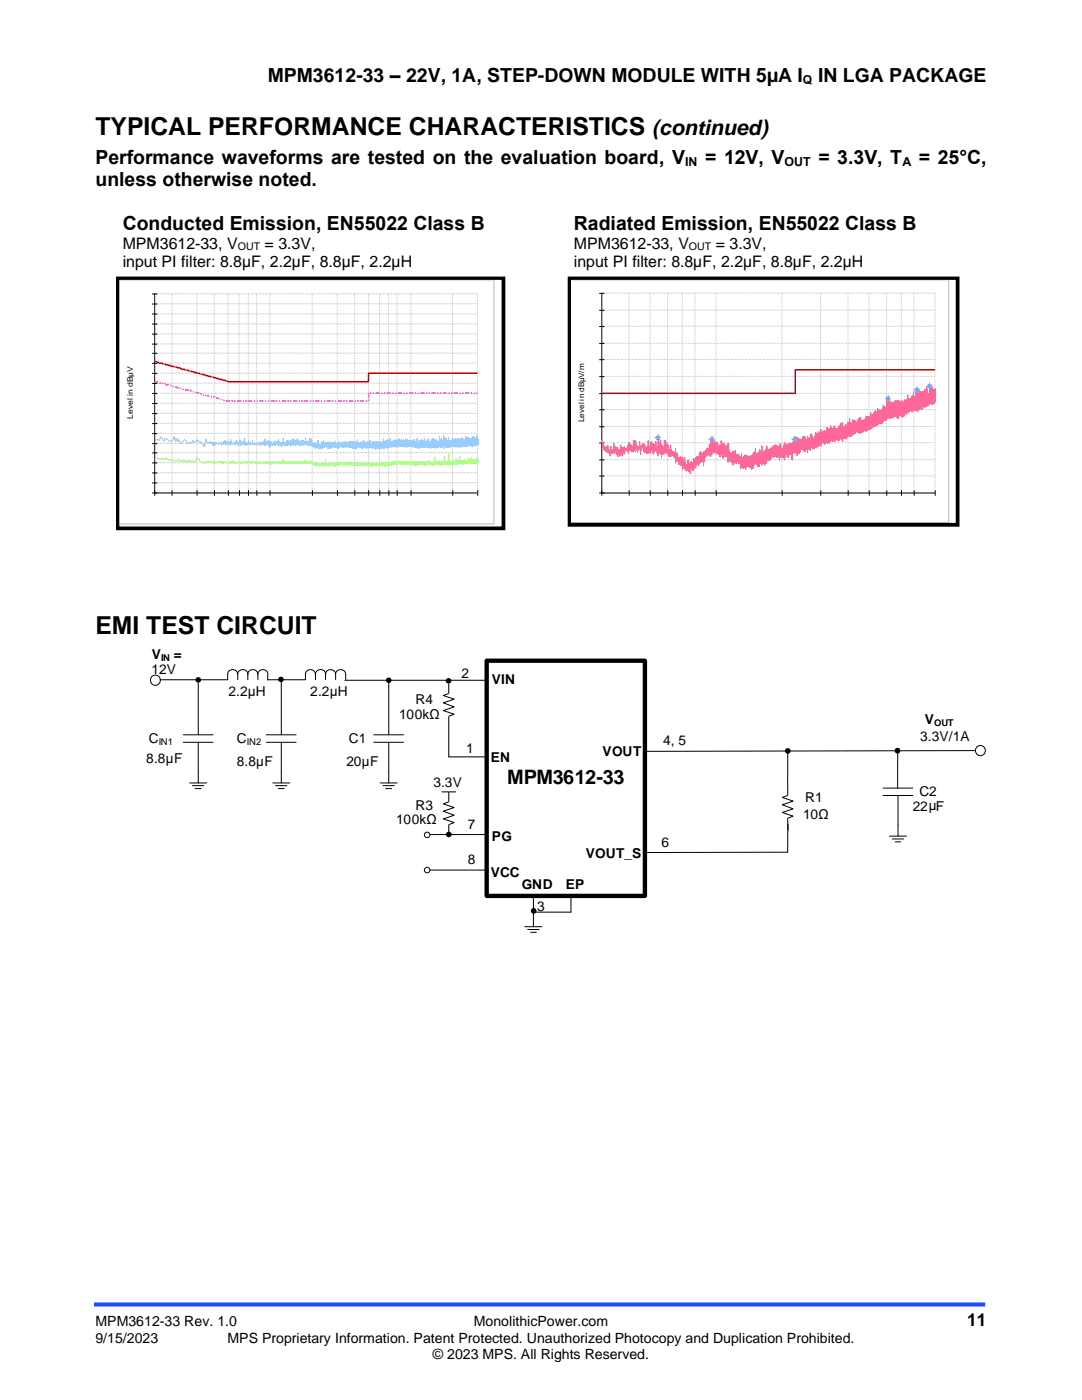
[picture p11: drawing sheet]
<svg xmlns="http://www.w3.org/2000/svg" width="216mm" height="279mm" viewBox="0 0 216 279" stroke-linecap="round" stroke-linejoin="round" font-family="sans-serif">
<path d="M18.8 260.3h177.8" fill="none" stroke="#1c4eff" stroke-width=".79" stroke-linecap="butt"/>
<path d="M97.1 131.9h31.6v46.9h-31.6z" fill="none" stroke="#000" stroke-width=".87"/>
<path d="M97.1 135.8h-19.5v10.8M74.6 146.6h5.9M74.6 148.1h5.9M75.9 156.3h3.4M76.4 156.8h2.3M77.6 148.1v8.2M106.4 178.8v6.1M104.7 184.9h3.4M105.3 185.5h2.3M105.9 186.1h1.1" fill="none" stroke="#000" stroke-width=".2"/>
<g fill="#000">
<circle cx="77.6" cy="135.8" r=".57"/>
<circle cx="157.2" cy="149.9" r=".57"/>
<circle cx="179.1" cy="149.8" r=".58"/>
</g>
<circle cx="69" cy="135.7" r="1" fill="#fff"/>
<g fill="none" stroke="#000" stroke-width=".2">
<path d="M68.8 135.8h8.8M76.9 157.4h1.2M88.2 158h2.7M89.5 151.1h7.6M89.5 158v2l-1 .4 2.1 .8-2.1 .7 2.1 .8-2.1 .7 2.1 .8-1.1 .4v2M157.2 156.8v1.9l-1.1 .4 2.2 .8-2.2 .7 2.2 .8-2.2 .8 2.2 .7-1.1 .4v2M176.2 157.3h5.9M176.2 158.8h5.9M179.1 150.1v7.2M179.2 158.8v8.1M85.8 166.6h11.3M157.1 170.1h-28.1"/>
<path d="M157.3 164.5v1.2M177.5 166.9h3.4M178 167.4h2.3M178.6 168h1.1"/>
<circle cx="195.6" cy="149.8" r="1.01"/>
</g>
<circle cx="85.2" cy="166.6" r=".55" fill="#fff"/>
<g fill="none" stroke="#000" stroke-width=".2">
<path d="M89.5 136.4v2l-1 .4 2.1 .7-2.1 .8 2.1 .8-2.1 .7 2.1 .7-1.1 .4v8.2M157.2 149.8v7M85.8 173.6h11.3"/>
<circle cx="85.2" cy="166.6" r=".55"/>
</g>
<g fill="#000">
<circle cx="89.5" cy="135.9" r=".57"/>
<circle cx="89.5" cy="166.5" r=".57"/>
</g>
<circle cx="85.2" cy="173.6" r=".55" fill="#fff"/>
<g fill="none" stroke="#000" stroke-width=".2">
<path d="M32 135.7h13.5M39.6 136v10.6M47.4 134.6a.98 .98 0 0 0-1-1 .98 .98 0 0 0-1 1v1M49.5 134.6a1 1 0 0 0-1.1-1 1 1 0 0 0-.9 1l-.1 1M51.4 134.6a.99 .99 0 0 0-1-1 .99 .99 0 0 0-.9 1l-.1 1M51.5 134.6v1M53.4 134.7v1h7.5M53.4 134.6a1 1 0 0 0-1-1 1 1 0 0 0-.9 1M56.1 136v10.6M62.9 134.6a.98 .98 0 0 0-1-1 .98 .98 0 0 0-.9 1l-.1 1M65 134.6a1 1 0 0 0-1-1 1 1 0 0 0-1 1v1M67 134.6a.99 .99 0 0 0-1-1 .99 .99 0 0 0-1 1v1"/>
<path d="M67 134.6a1 1 0 0 1 1-1 1 1 0 0 1 1 1v1M67 134.6v1M36.6 146.6h5.9M36.6 148.1h5.9M37.9 156.3h3.4M38.4 156.8h2.3M38.9 157.4h1.2M39.6 148.1v8.2M53.1 146.6h6M53.1 148.1h6M54.4 156.3h3.4M55 156.8h2.2"/>
<path d="M55.5 157.4h1.2M56.1 148.1v8.2M194.6 149.8l-65.7 .1M113.9 179v3h-7.5M157.2 165.3v4.8"/>
<circle cx="31" cy="135.7" r="1.01"/>
<circle cx="85.2" cy="173.6" r=".55"/>
</g>
<g fill="#000">
<circle cx="39.6" cy="135.7" r=".57"/>
<circle cx="56.1" cy="135.6" r=".57"/>
<circle cx="106.5" cy="181.8" r=".57"/>
</g>
<g fill="#fff">
<path d="M23.8 55.8h76.3v49.3h-76.3z" fill-rule="evenodd"/>
<path d="M23.8 56.2h74.5v48.1h-74.5z" fill-rule="evenodd"/>
</g>
<g fill="none" stroke="#c0c0c0" stroke-width=".2">
<path d="M30.8 58.6h64.5v39.7M34.3 58.6v39.7M39.3 58.6v39.7M42.7 58.6v39.7M45.5 58.6v39.7M47.7 58.6v39.7M49.5 58.6v39.7M51.2 58.6v39.7M53.8 58.6v39.7M62.3 58.6v39.7M67.3 58.6v39.7M70.8 58.6v39.7"/>
<path d="M73.5 58.6v39.7M75.7 58.6v39.7M77.5 58.6v39.7M79.2 58.6v39.7M82 58.6v39.7M90.3 58.6v39.7M30.8 60.6h64.5M30.8 62.6h64.5M30.8 64.6h64.5M30.8 66.6h64.5M30.8 68.6h64.5M30.8 70.5h64.5"/>
<path d="M30.8 72.5h64.5M30.8 74.5h64.5M30.8 76.5h64.5M30.8 78.5h64.5M30.8 80.5h64.5M30.8 82.5h64.5M30.8 84.5h64.5M30.8 86.5h64.5M30.8 88.5h64.5M30.8 90.3h64.5M30.8 92.3h64.5M30.8 94.3h64.5"/>
<path d="M30.8 96.3h64.5"/>
</g>
<g fill="none" stroke="#000" stroke-width=".2">
<path d="M30.5 58.7h.8M30.9 58.7v40.1M30.5 60.7h.8M30.5 62.7h.8M30.5 64.7h.8M30.5 66.7h.8M30.5 68.7h.8M30.5 70.5h.8M30.5 72.5h.8M30.5 74.5h.8M30.5 76.5h.8M30.5 78.5h.8"/>
<path d="M30.5 80.5h.8M30.5 82.5h.8M30.5 84.5h.8M30.5 86.5h.8M30.5 88.5h.8M30.5 90.4h.8M30.5 92.4h.8M30.5 94.4h.8M30.5 96.4h.8M30.5 98.4h64.7M34.3 97.9v.9M39.3 97.9v.9"/>
<path d="M42.8 97.9v.9M45.6 97.9v.9M47.8 97.9v.9M49.6 97.9v.9M51.3 97.9v.9M53.9 97.9v.9M62.3 97.9v.9M67.3 97.9v.9M70.8 97.9v.9M73.6 97.9v.9M75.8 97.9v.9M77.6 97.9v.9"/>
<path d="M79.2 97.9v.9M82 97.9v.9M90.3 97.9v.9M95.3 97.9v.9"/>
</g>
<path d="M30.8 72.2l3.2 .7 .2 .2 1.1 .2 1.1 .4 1.1 .2 1.8 .6 1.1 .1 .5 .3h.5l.7 .4h.5l.7 .3 1 .1 .1 .2 1 .1 .1 .2h28v-1.7h21.8" fill="none" stroke="#f00" stroke-width=".29"/>
<path d="M30.8 76.2h.4l.7 .3h.6l.1 .1 1.6 .3 .1 .2h.5l.6 .3 1.5 .3 .2 .2h.5l.2 .1h.4l.1 .2 2.6 .6 .2 .1h.4l.7 .4h.5l.2 .1 1 .2 1.1 .4h28.5v-1.5h21.8" fill="none" stroke="#ff48ff" stroke-width=".29" stroke-dasharray=".9 .3 .3 .3 .3 .3" stroke-linecap="butt"/>
<path d="M30.9 87.9l.2-.1 .7 .1 .3-.8 .6 1 .2-.6 .9 .6h.3l.4-.2 .3-.8 .2 1 .2-.6 .2 .7 .2-.6 .5 .9 .6-.7 .4 .1 .1 .6 .3-.1h.6l.1 .1 .3-.6 .4 .3 .3-.1 .1-.3 .3 .1 .3 .5 .1-.3 .3 .4 .1-.1 .2 .8 .1-.5 .2 .5 .2-1.6 .3 .8h.4l.2-.3 .1 .4 .3-.3 .1 .8 .1-.8 .3 .6 .2-.6 .1 .3 .4 .2v-.2l.3-.1 .3 .3v.3l.1-.8 .2 .3 .1-.4v.6l.3-.8 .1 .9h.1l.2-.7 .1 .4 .2-.4 .1 .7v-.6l.3 .6v-1.2l.3 1.1h.1l.1-.5h.2l.3 .6 .1-.9 .1 .6v-.6l.2 .8 .1-.3v.6l.4-1.2v1h.2v-.4l.1 .3 .3-.6v.6l.1 .1v-.7l.2 .6v-1.2l.1 1.3 .1-.6v.6l.2-.4v.4l.1-.4 .1 .3 .2-.8 .1 .8 .2-.5v.2l.1-.2v.5h.3l.1-.8 .2 .8v-.2l.1 .2 .1-.3v.4l.3-.1v-.3l.3 .1v.3l.1-.4 .2 .1v-.1h.1v.6l.1-.6 .2 .1 .1-.3v.6l.4-.7v.7l.2-.1 .1 .1v-1.2v1.2l.3-.6v.5h.1v-.6v.4l.2 .3v-.7l.1 .7v-.9l.1 1.1v-.8v1l.2 .1 .1-1.2v.9l.2-.6v.1l.1-.1v.4l.1-.3v.3l.2-.1 .1-.6 .2 .9h.1l.1-.9v.4l.2-.3v.5l.1-.5v.3v-.4l.1 .9v-1.2v.9l.2-.6v.7v-.6l.1 .5v-.3v.3l.2-.3v.6l.1-.8 .1 1v-.8l.2 .4v-.4v.3l.1-.3v-.9l.2 1.2v-.2h.1v.3l.1-.6v.8l.2-.5 .1 .3v-.9l.1 1.1 .2-1.1v.6l.1 .2v-.3v.3h.2l.1-.5v.8v-1.1l.3 .9v-.1h.1v-1.1v1.1l.2 .1v-.9l.1 .9v-1l.1 .9v-.9v.6v-.3h.2l.1 .9v-1.1v.6l.1 .2v-.6l.2 .4v-.9v.9l.1-.7v1l.2-.9v.8l.1-.6v.6l.1-.5v.8l.2-.9 .1 .7v-.9l.2 .6 .1-.6v.8v-.5l.1 .6v-.9l.2 .9v-.6l.1 .3v-.3v.5l.2-.3v-1.1v1.2l.1 .2v-.6l.1 .6v-.5v.5v-.3l.2 .3v-.6v.9l.1-.9v.6l.1 .1v-.6l.2 .8v-1.5l.1 .9v-.8v1.2l.2-.9v1.1v-1.4l.1 1.2v-.9l.1 .8v-.3l.2 .3v.5v-.7v.3h.1v-.1v.5l.2-.7v.7v-.7l.1-.1v1.1v-1.1l.1 1.1v-1l.2 .5v-.5v.7v-.5l.1 .6v-.6l.1 .3v-1.1l.2 1.7 .1-.9 .2 .8v-.7v.5l.1-.3v.3v-.5l.1-.1v.3v-.9l.2 1.5v-1.1v.3l.1-.4v.4v-.4l.2 .1v.7v-1.3v1.1v-.6l.1 .9v-1.1v1.1l.1-.3v.2v-.7v.7l.2-.2v-.6v.8v-.7v.7l.1-.2v-.6v.8l.1-.5 .2 .9v-1.4l.1 .6v-.6v.8v-.5l.2 .7v-.5v.8l.1-1.3v.8v-.5v.5l.1-.2v.4v-.7v1v-1.3l.2 .8v-.6v.9l.1-1.1v1.1l.2-.6v.5v-.7v.3h.1v-.4v.8v-.7l.1 .7v-.7v.7v-.5v.5l.2-.5v.3v-.6v.9l.1-.8v.5v-.9v1.1v-.4l.2 .5v-.6v.6l.1-.1v-.7v.7l.1-.5v.6v-.9l.2 .9v-.8v1l.1-1.1v.9v-1.1v1v-1l.1 1v-.7v.5v-.5v.2h.2v-.2v.7v-.7l.1 .5v-.6v.8h.2v-.8v.4v-.4h.1v.8v-.7l.1 .8v-1.1l.2 1v-.8v.4l.1-.4v.8v-1v.8v-.5l.2 .3v-.3v.7v-1l.1 1.1v-1.1l.1 1v-.5v.1l.2-.3v.5v-.6v.8l.1-1v1v-.5v.1v-.1v.1l.1-.1v.3v-.5v.8v-.9l.2 .6v-.6v.9l.1-.1v-1.1v1.1v-1.1v1.1v-.5l.2 .5v-.8l.1 .4v-.3v.5v-.8v1.1v-1.1v.8l.1-.2v.2v-.5v.7l.2-.2v-.9v1.4v-.8h.1v.5v-1l.2 1.3v-1.3l.1 1.1 .1-1.2v1.5l.2-1.1v.7l.1-.7v1v-1.3v.8v-.3l.1 .3v-1.2v1.2v-.3l.2 .5v-.7l.1 .5v-.6v.8l.2-.7v.8v-.8v.7l.1 .1v-.9v.9v-.8v.7v-.7v.3l.1-.4v.8v-1v1l.2-.4v.7v-1.1v.8l.1-.7v1v-1.1v.9v-.8v.8l.2-.5v.4v-1.1v1.1v-1.1l.1 .9v-.8v1.1v-1.4v1.3l.1-.8v.9v-.6l.2 .5v-.8v.6v-.5v.3h.1v-.4v.9v-.1l.2 .1v-.9v1.1v-1.1v1.1l.1-1.3v1.1l.1-1.2v1.1v-.7l.2 .2v.8v-.8v.5v-.5l.1 .5v-.5v.6v-.8v.3l.1-.4v.9v-1.4v1.4v-.9l.2 .9v-.9v.6v-.5l.1 .7v-.7v.8v-.6v.6l.2-.8v1v-1v.3l.1-.4v.8v-1.1v1.2v-.6l.1 .5v-1v1.1l.2-1.1v1.3v-1.1v.4l.1-.3v.8v-.9v1.1l.2-1.1v.8v-1.1v1.5l.1-.8v.7v-1.1v1.2l.1-1.5v1.2v-.6l.2 .8v-1.3v1.1v-.9l.1 .8v-.8v.9v-1.1v1.3v-1v.8l.1-.8v1.1v-1.2v.6l.2-.9v1.2l.1-1.1v1.1v-.8l.2 1.1v-1.4v1v-.8v.8v-.8v.8l.1-.4v.5v-.9v1.1v-.8v.6l.1-.6v.5v-.7v.7v-.7v.5v-.3l.2 .5v-1.6v1.6v-.8v.8v-.4h.1v.4v-1v1.3v-1.4v1.4v-.8l.2 .1v.5v-.8v.7v-.7v.7l.1-.5v.5v-1.1v1.2v-.9l.1 .4v-.9v1.3v-1l.2 1.1v-1.1l.1 1.3v-1.7v1.4v-1l.2 .6v-.4v.9l.1-1.4v1.4v-1.1l.1 1v-.8v.9l.2-.9v.8v-1.7v1.5l.1-.5v.5v-.9v1.1v-.7l.1 .8v-.9v.3l.2-.5v.6v-.6l.1 .2v.8v-1v1v-.8l.2 .4v-.9v1.1v-1.1v1.1v-.8v.6v-.4l.1 .6v-.8v1v-1.4v1.4v-1l.1 .5v-.3v.6v-1.1v1.3v-.8l.2 .4v-.6v.8v-1.1v.9l.1-.4v.3v-.8v1.1v-1.1l.1 1.4 .2-1.5v1l.1-.4v.3v-.5v.8v-1.4l.2 1.6v-1.6v1.6v-1v.6l.1-.3v.3v-.7v.9v-.9v.7v-.7l.1 .6v-.6v.9v-.8l.2 .2v.6v-1.4v1.2v-.9v.8l.1-.5v.5v-.6v1.1v-.8v.4l.2-.4v.4v-.9v1.1v-.9v.7v-.7v.7v-.1l.1 .3v-1.2v1.2v-1.2v1.2v-.6l.1 .1v-.3v.6v-.9v1.3v-1v.5l.2-.6v.9v-.6v.6v-.6v.4v-.4l.1 .4v-.7v.9v-1.2v1.2v-.8v.8v-.6v.6l.2 .2v-1.1v1.2v-.8v.7v-.7v.2v-.2v.2v-.2l.1 .2v-.2v.5v-1.4v1.6l.1-.8v.6v-1.2v1.4v-.7l.2 .5v-.8l.1 1v-1.3v1.1l.1-.8v.8v-.8v.8v-.8l.2 .2v-.3v1.1v-1.3v1.1v-.6v.6v-.6h.1v.4v-.6v1v-1.3l.2 1.1v-1.1v1.3h.1v-1.1v1.1v-1v.6l.1-.4v.6v-.8v1v-1.1v.9v-.5l.2 .7v-1.4v1.2v-1.2v1.2v-.8v.8l.1-.6v.9v-1.1v.8v-.6v.6v-.6v.6v-.6l.2 .1v-.1v.6v-.8v1.1v-1.1v1v-.5v.5l.1-.7v.7v-1.1v.9v-.5v.5v-.5v.3l.1-.3v.7v-1.1v1.1v-1v.6l.2-.4v.6v-.8v1v-1.6v1.9v-2v1.5v-.2l.1 .2v-.6v.8v-1.1v1.1v-.8v.8v-.5l.2 .5v-1v1.1v-1.2v.4l.1 .2v-.5v1v-1.1v1.4v-1.4v1.2v-1.2l.1 .9v-.8v1.1v-1.4v1.1v-.5l.2 .7v-1v1.1v-1.1v.8v-.8v.8l.1-.3v.3v-1.2v1.4v-1.1l.1 .9v-.6v.9v-1.2v1.1l.2-1.1v1.2v-1.4v1.3v-.8l.1 .9v-1.4v1.3v-.8v.8h.2v-1.7v1.7v-1.1l.1 1.1v-.8v.9v-.9v.8v-.8l.1 .4v-.3v.5v-.8v1v-1v.8v-.3v.3v-.2h.2v-.6v.8v-.9v1.1v-.7v.7l.1-.4v.5v-1.5v1.2v-.9l.1 .3v.9v-1.4v1.4v-1.2v.9l.2-.6v.4v-.7v1.1v-1.6v1.4l.1-.3v.5v-1.1v1.2v-1.2v1.1v-.8v.4l.2-.3v.3v-.4v.6v-.8v1v-.8v.8l.1-.2v-.9v1.4v-1.3v1.3v-1v.5v-.3l.1 .5v-1v1.1v-1.2v1.1v-1v1v-.8v.6l.2-.5v.3v-1.2v1.7v-1.2v.7v-.6l.1 .8v-1.5v1.7v-1.3v.9l.2-.7v1.1v-1v.8v-.8v.8v-.6l.1 .1v.7v-1.6v1.7v-1.5l.1 1.2v-1.2v1.2v-.6v.6v-.6v.4v-.3h.2v.8v-1.2v1.4v-1.3l.1 1.1v-1.5v1l.2-.6v.6v-.7v1.1v-1.3v1.4v-1.1v1.1l.1-.9v.9v-1.1v.8l.1-.9v1.2v-1.2v1.1l.2-1.1v1.1v-1.1v.9v-.8v.6l.1-.4v.6v-1.9v2.1l.1-1v1v-1.4v1.2v-.9l.2 1.1v-1.3v1.4v-1.2v.7v-.7l.1 .1v.6v-1v1.2v-1.5v1.3l.2-.7v1.1v-1.3v1.1v-1.1v.9v-.7l.1 1.1v-1.1v1.1v-1.1v.9v-.8l.1 1v-1.1v1.4v-2.5v2l.2-.2v-1.3v1.7v-.8v.6v-.6v.4v-.4v.4v-.4l.1 .4v-1.3v1.7l.2-1.1v.9v-1.2v1.5v-1.4v1.3l.1-1.3v1.3v-1.7v1.7v-1.6v1.6v-1v.8v-.8v.6l.1-.4v.9v-1.4v1.3v-.7l.2-.1v.9v-1.4v1.3v-1.1l.1 1.1v-1.9v2v-1.2l.1 .7v-.9v1.4l.2-1.4v1.3v-1.1v.9v-.8v.6v-.3l.1 .3v-.7v1.1v-1.3v1.3v-1.3v.9l.2-.4v.6v-.9v1.1v-1.1v.9l.1-.3v.1v-.4v.6v-1.2v1.4v-1v.6v-.6l.1 .5v-.6v.9v-1.5v1.7l.2-1v.8v-.8v.8v-.8v.6v-.6v.6v-.4v.4v-.4v.4l.1-.4v.3v-.9v1.2v-1.1v.9v-.9v.9v-.6v.6l.2-.7v.9v-1.2v1.4v-1.1v1.1v-1.1v1.1v-.5l.1 .1v-1v1.4v-1.7v1.5l.1-1.1v.9v-1v1.2v-.9v.9v-.9l.2 .9v-1.1v1.1v-.9v.7l.1-.3v.3v-.6v1.1v-1.7v1.4v-1.4v1.2v-.6l.1 .6v-1.2v1.4v-1.2v1.2v-.8v.6v-.3l.2 .5v-.9v1.1v-1.3v.9v-.4v.4l.1-.4v.4v-.7v.9v-1.4v1.6v-1.1v.9l.2-1.1v1.4v-1.5v1.2v-1.1v.6l.1-.6v1.3v-1.3v1.1v-1.1l.1 .5v-.5v.8v-1.4v1.7v-1.4v1.2v-.9v.9v-.6v.6v-.6l.2 .8v-1.4v1.4v-.8v.8v-.8h.1v1v-1.6v1.4v-1.1l.2 1.1v-1.2l.1 1v-1v1.4v-1.3v.9v-.9v.9v-.6v.5l.1-.5v.6v-.9v1.1v-1.2v1v-.6l.2 .5v-.5v.8v-1.9v1.7v-.6v.5v-.5l.1 .6v-1v1.2v-1.1v1.1v-1.1v.8v-.8v.8l.2-.2v-.7v1v-1.2v1.4v-.9v.7l.1-.9v.9v-1.2v1.4v-1.7v1.5v-.6l.1 .5v-1.1v1.2v-1.5v1.5v-1.2v.9l.2-.4v.6v-1.1v1.2v-1.2v1.2v-.9v.9v-.9v.5h.1v-.5v.6v-.9v1.2v-.9v.9v-.9v.6v-.6l.1 .8v-.6v.7v-.9v.9v-.9v.9v-.9v.9v-.7v.4v-.3l.2 .3v-.7v1.4v-1.7v1.3v-1v.7l.1 .2v-.9v1.2v-1.1v.5v-.5l.2 .3v-.4v1.2v-1.9v1.7v-1.2v.9v-.3v.3l.1-.1v-.6v.9v-1.2v1.3v-1.7v1.9v-1.1l.1 .6v-.7v.9v-1.4v1.5v-1.3v1.3v-1.2v1.1v-.9v.9v-.8l.2 .5v-.6v1v-1.3v1.5l.1-1.4v1.2v-1.3v1.3v-.9l.2 .2v.4v-.6v.9v-1.3v1.3v-1.3v.9v-.3l.1 .6v-1.7v1.7v-.9v.9v-.8v.8v-.8l.1 .8v-1.1v.6" fill="none" stroke="#9cf" stroke-width=".2"/>
<path d="M30.9 91.6l.2-.1 .7 .1 .6-.1 .3 .3 .2-.3h.3l.3 .3 .6 .1 .1-.3 .3 .3h.5l.2 .2 .2-.2 .2-.3 .5 .5 .6-.3 .1 .3 .4-.2 .3 .3 .2-.4 .1 .3h.4l.2-.2 .4 .3 .2-.1 .3-.8 .3 .5 .1-.2 .3 .6h.6l.1 .2 .3-.2 .1 .2 .2-.3 .1 .1 .1-.1 .2 .1 .4-.1 .4 .3 .1-.3 .2 .3 .1-.2 .3 .2 .4-.2v-.1l.2 .1 .1-.1 .3 .3 .1-.3 .2 .4 .1-.3h.4l.1 .2 .2-.2 .3 .2 .1-.2 .1 .3 .3-.4 .2 .3h.1l.1-.5v.5l.2-.2 .1 .2v-.2l.2 .3 .2-.1v-.2l.3 .2 .3-.3 .3 .4 .1-.3 .4 .2 .2-.3 .2 .1v.2l.2-.3v.3h.1v-.2h.1v.2l.5-.3 .1 .4 .3-.1v-.2l.1 .2v-.2l.3-.1v.3l.4-.2v.3l.3-.1v-.2v.3l.3-.1v-.2h.1v.3v-.3l.3 .2v-.2l.3 .2v.1v-.3l.1 .2h.1v-.2l.4 .2v-.3l.2 .3h.1v-.2v.2h.2v-.2l.1 .3 .1-.4v.3h.2l.1-.3v.6l.2-.6 .1 .3v-.2v.2l.3-.2v.3l.1-.3v.2l.4-.2v.3l.2-.3 .2 .2v-.3v.3l.2-.2v.2l.1-.3 .2 .3v-.3l.1 .4v-.3l.1 .2v-.2h.2v.2l.1-.6 .2 .6h.1v-.3v.4v-.4l.1 .3 .3-.2v.3v-.3v.2l.3-.2v.3l.1-.3v.2v-.2l.2 .2v-.2v.3v-.3h.1v.2l.1-.2 .2 .3 .1-.4 .2 .3 .1-.3 .1 .3v-.2v.2v-.2h.2v.3l.1-.3v.2h.1v-.2l.2 .2 .1-.3 .2 .4 .2-.4v.3h.2v-.3l.1 .3v-.2v.2l.3-.2 .1 .3v-.3v.2v-.2l.3 .2v-.5l.2 .5v-.2h.1v.2v-.2v.2v-.2h.1v.3l.2-.4 .1 .3v-.2l.3 .2v-.3v.3l.3-.2v.3v-.4v.4l.1-.3 .1 .3v-.3l.2 .5v-.2v.2l.3-.2v.3v-.1h.1v.1v-.4l.1 .4v-.3v.3v-.1l.2 .1v-.3l.1 .3v-.3v.3l.1-.3h.2l.1 .5v-.3v.1l.2-.1v.1h.1v-.3v.3v-.1v.1l.1-.1v.1v-.3l.2 .5 .1-.5v.3v-.3l.2 .3v-.4v.4v-.1l.1 .3v-.3v.1l.1-.3v.3l.2-.4v-.6v1l.1-.3v.2l.1-.2v.3v-.1l.2 .1 .1-.3 .2 .5v-.5h.1v.3v-.3v.2h.1v-.2v.3l.2-.4 .1 .4 .2-.3 .1 .3v-.4l.1 .4v-.3v.3l.2-.3v.5l.1-.5v.5l.2-.5v.2v-.2l.1 .2v-.3v.4l.1-.3v.3v-.3l.2 .3v-.3l.1 .3v-.4v.3l.1-.3v.4l.2-.4v.3v-.2v.2v-.2l.1 .2v-.3v.1l.2-.1v.3v-.3v.3v-.2v.2h.1v-.2v.2v-.2l.3 .2v-.2v.3v-.4l.1 .4 .2-.4v.3v-.2v.2v-.2v.2l.2-.2v.3v-.4l.2 .3v-.3v.3v-.3v.3v-.3l.1 .3v-.3v.3h.1v-.3l.2 .4 .1-.3v.3v-.6l.2 .5v-.2v.2v-.2v.2h.1v-.2l.1 .3v-.4v.3l.2-.2v.2v-.2v.2v-.2v.2v-.2l.1 .2v-.2v.3v-.3v.2l.3-.2v.2v-.3v.4l.1-.4v.4v-.3v.3v-.3l.2 .3v-.3l.1 .3v-.4l.1 .4v-.4v.4v-.3l.2 .2v-.2v.3v-.3v.2v-.2v.2h.1v-.2v.3v-.3v.3l.2-.3v.3v-.1h.1v.1v-.3v.2h.1v.1v-.3v.3v-.3v.3v-.1l.2 .1v-.3v.3l.1-.1v.1v-.4v.3v-.3l.2 .4v-.3v.3h.1v-.4v.4v-.3v.3v-.3l.1 .3v-.3v.3v-.3v.2h.2v-.2v.3v-.3v.3v-.3v.3l.1-.3 .2 .5v-.5v.3l.1-.3v.3l.1-.4v.4v-.1v.1v-.1v.1v-.1l.2 .1 .1-.3v.3v-.1v.1v-.1v.1v-.1h.1v.1v-.1v.1l.2-.1v.3v-.5v.5v-.5h.1l.2 .5v-.5v.3l.1-.3v.3v-.3v.3v-.3v.3l.1-.3v.3l.2-.3v.3v-.3v.3l.1-.3v.3v-.3v.3v-.1v.1l.2-.1v.1v-.3v.3v-.1v.1v-.1v.1l.1-.1v.1v-.3v.5l.1-.5v.3v-.3l.2 .3v-.3v.3v-.3v.3v-.3h.1v.3v-.3v.3v-.3v.3l.1-.3v.3v-.4v.4l.2-.3v.3v-.3v.3v-.3v.2h.1v-.2v.3l.2-.3v.2v-.5v.6l.1-.4v.4v-.3v.2v-.2v.2v-.2v.2l.1-.2v.3v-.4v.4v-.3l.2 .3 .1-.4v.4v-.3v.3v-.3l.2 .2v-.2v.5v-.6v.4v-.4v.4l.1-.1v.1v-.4l.1 .4 .2-.4v.4v-.4v.4v-.3h.1v.3v-.4v.4v-.3v.2l.2-.2v.3v-.3v.2v-.2v.2v-.2v.2v-.2v.2v-.2v.2v-.2h.1v.3v-.4v.3v-.2h.1v.2v-.3v.4l.2-.4v.4l.1-.4v.3v-.3v.3v-.3l.1 .3v-.3v.4v-.4v.3l.2-.5v.5v-.5v.3v-.3l.1 .5v-.5v.5v-.3v.3l.2-.3v.3v-.6l.1 .4v-.1v.1v-.1v.1v-.1v.1v-.1v.1v-.1v.1v-.1v.1v-.1l.1 .1v-.3v.3v-.3v.3v-.3l.2 .3v-.3v.3v-.3v.3v-.3v.3l.1-.3v.5v-.5v.5l.1-.6v.3l.2-.2v.2v-.3l.1 .4v-.4l.2 .4v-.4v.3l.1-.2v.2v-.3v.4v-.3v.3v-.3v.3v-.3v.2l.1-.2v.3v-.3v.3v-.3v.3v-.1l.2 .1v-.4l.1 .4v-.3v.2h.2v-.2v.3v-.3v.3v-.3v.3v-.3l.1 .2v-.2v.5v-.5v.3v-.3v.3v-.3v.2l.1-.2v.5v-.5v.3v-.3v.2h.2v-.2v.3v-.4v.4v-.3v.3v-.3l.1 .3v-.3v.3v-.3v.3v-.1v.1v-.1v.1v-.1h.2v.1v-.3v.5v-.5v.3v-.1l.1 .1v-.3v.5l.1-.5v.5l.2-.5v.5v-.5v.3h.1v-.4v.4h.1v-.1v.3v-.6l.2 .3v-.2v.5v-.5v.3v-.1h.1v.1v-.3l.2 .5v-.3l.1 .3v-.5v.3v-.1v.1v-.1v.1v-.1v.1v-.1l.1 .1v-.3v.5v-.5v.5v-.3v.3v-.3v.3v-.3v.1v-.1l.2 .1v-.1v.3v-.5v.5v-.3h.1v.4v-.6v.5v-.3v.3v-.3v.1v-.1v.1v-.1h.2v.4v-.6v.5v-.2v.2l.1-.2v.2l.1-.5v.6v-.4v.3l.2-.5v.5v-.5v.5l.1-.3v.3v-.5v.5v-.5v.3h.2v-.3v.5v-.3v.3v-.3v.3v-.3v.1v-.1v.1l.1-.1v.3v-.3v.3v-.3v.3v-.3v.3v-.3l.1 .3v-.5v.5v-.3v.3v-.3l.2 .3v-.5v.5v-.3v.3v-.3v.3v-.3h.1v.3v-.5l.1 .5 .2-.5v.5l.1-.5v.5l.2-.5v.5v-.5v.5v-.3v.3l.1-.3v.3v-.5v.6v-.4v.4v-.4v.3l.1-.3v.3v-.5l.2 .5 .1-.5v.5v-.6v.4h.1v.2v-.5v.5v-.3v.3l.2-.3v.3v-.5l.1 .5v-.8v.6l.2-.1v.3v-.3v.3v-.3v.1v-.1v.1v-.1v.1v-.1v.1v-.1v.1h.1v-.1v.3v-.3v.3v-.3v.3v-.3v.3v-.3v.3v-.3v.3l.1-.3v.3v-.3v.3v-.3v.3v-.3v.3v-.3v.3v-.3v.3v-.3v.3v-.3v.3v-.3h.2v.4v-.6v.5v-.3v.3v-.2h.1v.2v-.3v.4v-.4l.2 .3v-.3v.4v-.4v.4v-.4v.3h.1v-.3v.3v-.3v.3v-.3v.3v-.3v.3v-.3v.1h.1v-.4v.6v-1.4v1.4v-.3v.3v-.3l.2 .3v-.3v.3v-.3v.3l.1-.3v.3v-.5v.5v-.5l.2 .5v-.5v.5v-.3v.3v-.3v.3v-.3v.1h.1v-.1v.3v-.5v.5v-.3v.3v-.3h.1v.3v-.5v.3v-.1l.2 .1v-.3v.5v-.5l.1 .6v-.9v.8v-.5l.1 .5v-.3v.3v-.3v.1l.2-.1v.4v-.6v.3v-.1h.1v.1v-.3v.5v-.5v.5v-.5l.2 .5v-.6v.4v-.1l.1 .3v-.5v.5l.1-.5v.5v-.5v.5v-.5v.5v-.5v.5v-.5v.3v-.3l.2 .3v-1.3v1.5v-.5v.5v-.5v.5v-.5v.3v-.3v.3v-.3v.3l.1-.3v.5l.2-.5v.5v-.5v.3v-.3v.3v-.3l.1 .3v-.4v.6v-.3v.3v-.3v.3v-.3v.1v-.1h.1v.3v-.5l.2 .5v-.6v.6v-.2h.1v-2v2.2l.1-.5v.6v-.7v.4v-.3l.2 .3v-.3v.5v-.5v.5v-.5v.5l.1-.5v.5v-.5v.5v-.5v.2l.2-.2v.3v-.4v.4v-.4v.4v-.3v.3v-.3v.3l.1-.1v.1v-.4v.6l.1-.5v.5v-.6v.4v-.3v.3v-.3v.3l.2-.3v.3v-.4v.6v-.6v.6l.1-.5v.3v-.4v.6l.2-.6v.4v-.4v.4v-.3v.3v-.3v.3v-.3v.3v-.3l.1 .3v-.4v.4v-.3v.3v-.3v.3v-.3v.3v-.3v.3v-.3v.2v-.2v.2v-.2v.2v-.2v.2v-.2v.2v-.2v.2h.1v-.8v.9v-.4v.4v-.3v.3v-.1l.2 .1v-.4v.4v-.4v.4v-.3v.3v-.3v.3v-.3l.1 .3v-.4v.4v-.4v.4v-.4v.4v-.4l.1 .4v-.4v.4v-.4v.4v-.4v.3v-.3v.3v-.3v.3v-.3v.3h.2v-.3v.4v-.3v.2v-.2v.2v-.2l.1 .2v-1.2v1.3v-.6v.5v-.3v.3v-.3v.3v-.3v.3v-.2h.2v.2v-.3v.4v-.4l.1 .4v-.4v.3v-.3v.3v-.3v.3v-.3v.3h.1v-.3v.4v-.6v.6v-.4v.3l.2-.3v.4v-.6v.6v-.6v.5v-.3l.1 .3v-.3v.4v-.6l.2 .5v-.5v.6v-.4v.3v-.3v.3v-.3v.3l.1-.3v.3v-.6v.7v-.4v.4v-.4v.3v-.2v.2v-.2l.1 .2v-.5v.5v-.3v.3v-.3v.3v-.3v.3v-.3v.3v-.3l.2 .3v-.5v.5v-.5v.5v-.3v.3v-.3v.3v-.3v.3v-.3v.3v-.3v.3h.1v-.5v.6v-.6v.5l.2-.5v.5v-.5v.5v-.3v.3l.1-.3v.3v-.5v.5v-.5v.5v-.5v.5v-.5v.5v-.5v.5v-.3v.1v-.1v.1v-.1l.1 .1v-.4v.6v-.9v.9v-.5v.3v-.3l.2 .3v-.3v.5v-.5v.5v-.5v.5v-.5v.3v-.3v.3v-.3v.3v-.3v.3v-.3v.3v-.3h.1v.5v-.6v.6v-.5v.5v-.5v.3v-.3v.3v-.3v.3v-.1l.1 .1v-.3v.3v-.3v.3v-.3v.3v-.3v.3v-.3v.3v-.3v.3v-.3v.3v-.3v.3v-.3v.3v-.3h.2v.5v-1.1v1.1v-.6l.1 .6 .2-.6v.6l.1-.5v.5v-.5v.5v-.5v.5v-.5v.3v-.3v.3v-.3v.3h.1v-.4v.6v-.5v.3v-.3v.3v-.3v.3v-.3v.3v-.3l.2 .3v-.3v.5v-.6v.6v-.6v.4v-.3v.3l.1-.3v.5v-.6v.4v-.3v.3v-.3v.3v-.3v.3v-.1v.1v-.1h.2v.1v-.4v.6v-.5v.3v-.3v.3v-.3v.3v-.3v.3v-.3v.3v-.3v.3l.1-.3v.3v-.7v.7v-.4v.4v-.3v.3v-.3v.3v-.3v.3v-.3v.3v-.1h.1v.1v-.3" fill="none" stroke="#9f6" stroke-width=".2"/>
<path d="M23.8 55.9h75l-.2 .1h-74.8v48.8z" fill-rule="evenodd" fill="#a6a6a6"/>
<path d="M23.8 104.6h74.8v-48.6l.2-.1v48.9h-75z" fill-rule="evenodd" fill="#f2f2f2"/>
<path d="M23.8 56.2h74.7v48.3h-74.7" fill="none" stroke="#fff" stroke-width=".29"/>
<path d="M23.8 56h74.8l-.1 .2h-74.7v48.4z" fill-rule="evenodd" fill="#f2f2f2"/>
<path d="M23.8 104.5h74.7v-48.3l.1-.2v48.6h-74.8z" fill-rule="evenodd" fill="#a6a6a6"/>
<path d="M23.1 55.1h77.8v50.8h-77.8zM23.4 55.9l.4-.4v50l-.4-.4h77.1l-.4 .4v-50l.4 .4z" fill="#000"/>
<g fill="#fff">
<path d="M113.9 55.8h76.9v48.6h-76.9z" fill-rule="evenodd"/>
<path d="M113.9 56.2h75.2v47.9h-75.2z" fill-rule="evenodd"/>
</g>
<g fill="none" stroke="#c0c0c0" stroke-width=".2">
<path d="M120 58.5h66.6v39.8M125.5 58.5v39.8M129.7 58.5v39.8M133.2 58.5v39.8M136.1 58.5v39.8M138.7 58.5v39.8M142.9 58.5v39.8M156 58.5v39.8M163.7 58.5v39.8M169.2 58.5v39.8M173.4 58.5v39.8M176.9 58.5v39.8"/>
<path d="M179.8 58.5v39.8M182.4 58.5v39.8M120 61.9h66.6M120 65.1h66.6M120 68.5h66.6M120 71.7h66.6M120 75.1h66.6M120 78.5h66.6M120 81.7h66.6M120 85.1h66.6M120 88.4h66.6M120 91.7h66.6"/>
<path d="M120 95h66.6"/>
</g>
<g fill="none" stroke="#000" stroke-width=".2">
<path d="M119.7 58.5h.8M120.1 58.5v40.3M119.7 61.9h.8M119.7 65.2h.8M119.7 68.5h.8M119.7 71.8h.8M119.7 75.2h.8M119.7 78.5h.8M119.7 81.8h.8M119.7 85.2h.8M119.7 88.4h.8M119.7 91.8h.8"/>
<path d="M119.7 95h.8M119.7 98.4h66.8M125.5 97.9v.9M129.7 97.9v.9M133.2 97.9v.9M136.2 97.9v.9M138.7 97.9v.9M142.9 97.9v.9M156.1 97.9v.9M163.8 97.9v.9M169.2 97.9v.9M173.4 97.9v.9"/>
<path d="M176.9 97.9v.9M179.9 97.9v.9M182.4 97.9v.9M186.6 97.9v.9"/>
</g>
<path d="M186.6 73.8h-27.9v4.7h-38.7" fill="none" stroke="#f00" stroke-width=".29"/>
<path d="M186.6 79.3v.9v-2.5v2.5v-1.7v1.4l-.1-1.4v1.4v-1.7v2.1v-2.5v2.7v-2.5v1.4l-.2 .2v-1.2v1.6v-2.2v2.8v-2.6v1.6v-1.2v.6l-.1-.2v.2v-.3v1.5v-2.1v2.2v-2.6v2.6v-2.1v1.5v-1l-.1 .3v.7v-1.3v1.5v-1.7v2.5v-3.3v2.9v-1.3l-.2 1v-.7v.9v-2v2.3v-2.4v2.5v-3.5v2.6v-1.2l-.1 1.8v-2.5v2.7v-2.5v2.5v-2.3l-.2 2v-1.8v2.1v-3.3v3.3v-2.7v2.4v-1.5l-.1 1.3v-1.6v2.3v-3.6v3.5v-2.8v2.5v-1.8l-.1 2.1v-2.1v2.4v-2.4v1.7l-.2-1.5v1.6v-1.8v2.2v-2v1.8v-1.8v1.8v-1.8v1.5v-.5l-.1 .3v-.9v1.6v-2.6v2.4v-2.4v2.4v-2v2v-1.8l-.2 .4v-.4v2v-3.5v3.8v-2.5v2.4v-1.9l-.1 1.3v-1.2v1.9v-3.3v3.2v-2.8v2.5l-.2-1.2v1.1v-2.7v2.9v-2.5v2.4l-.1-1.9v2.6v-3.5l-.1 3.4v-3.1v2.8v-1.9v1.2l-.2-1.1v1.9v-2.9v2.8v-1.5l-.1 .3v1v-2.6v3.4v-3.3v2.1l-.1-1.5v3v-3.4v2.8v-2.1v1.4v-1.1v1.1l-.2 .1v-1.5v2.1v-3v2.8v-1.3l-.1 1.5v-3.1v3.4v-1.5v1.2v-1.2h-.2v1.3v-2.3v2.6l-.1-3.8v4v-2.7v2.5v-2.2l-.2 .5v-.8v2.2v-2.6v3.1v-2.1v.9l-.1-1v2.2v-3.1v3.5v-3.2v2.5v-2.4v2.2v-.4h-.1v-3.1v3.7v-2.1v1.6v-1.6v1.3l-.2-.8v1.6v-2.4v2.8v-2.3v2.2v-1.1l-.1 .3v-2.6v3.5v-2.9v2.9l-.1-2.3v1.9v-2.2v2.3v-2.5v2.8l-.2-2.5v2.1v-2.4v2.7v-2.2v1l-.1 .3v-.3v.4v-1v1.3v-3.1v3.6v-2.8v2l-.2-.3v.5v-2.2v3.1v-2.5v2.3v-2.2l-.1 1.5v-1v1.3v-1.6v2.3v-3.1v2.4v-1.2v.2v-.2l-.1 .2v1.1v-2v2.2v-2.5v2.6v-2.8v2.5v-1.1v.5l-.2-.3v.5v-.7v1.3v-2.2v2.3v-2v2v-1.7v1.1l-.1-1v.9v-1.6v2.5v-2.4v2.2v-2.2v2.1v-1.1v.6l-.2-.8v1.1v-1.9v2.4v-2.2v2.2l-.1-2.5v2.8v-1.9v.8l-.2-1v1.8v-2.2v2.5v-3.6l-.1 3.6v-2.2v2.2v-1.4l-.1 .8v-1.1v2v-3v2.8v-2.6v1.6l-.2-1v1.7v-1.6v1.6v-1.6v1.3v-1.3v1.3v-1v1l-.1-1.3v1.8v-2.4v2.5v-2.6v2.3v-.7v.7l-.1-.4v.6v-1.9v2v-2.8v3.3v-2.5v1.7v-1.5v.9v-.3l-.2 .5v-1.1v2.4v-2.8v2.8v-2.6v1.4l-.1-1.4v2.2v-2.4l-.2 2.9v-3.2v2.7v-1.8v1.3v-.9v.5l-.1-.5v.6v-1.2v1.8v-2.3v2.5v-2.1v2.1l-.2-2.2v2.2v-2.5v2.8v-1.8v1l-.1 .3v-1.3v1.6v-2.2v2.4v-3v3l-.1-1.2v1v-2.1v1.7v-1.7v1.5v-.9v.3l-.2-.6v2.2v-2.9v2.4l-.1-2.8v3.6v-3.2v2.7v-2.3v1.1l-.2-.2v.3v-.7v1.6v-2.6v2.5v-2.4v2.2l-.1-2.5v3.2v-3v2.3l-.1-1.5v1.7v-2.4v2.4v-2.4v2.1v-1.4l-.2 .9v-1.6v2.8v-3.2v2.5l-.1-.2v-.7v1.3v-2.5v2.8v-2.6v1.9v-.8l-.2 .5v-.5v.6v-.7v.9v-1.5v1.8v-2.4v2.7l-.1-2.7v3.1v-2.1v1.7v-1.7v1.5v-.7l-.1 .4v-1.3v2v-2.9v2.4l-.2 .7v-2.9v2.5v-2.3v2v-1.7v1.4v-1.1v.8l-.1-.6v1v-1.8v2.3v-2.3l-.2 2.3v-2.8v3.3v-3v2.9v-1.9v1.2l-.1-.9v1.6v-3.4v3.4l-.1-1.2v1.2v-2.5v2.5v-2.4l-.2 1.8v-3.2v3.5l-.1-1.8v2.2v-3v2.7v-2.5v1.7l-.2-1.2v1.8v-3.3v3.8v-2.8v2.4v-2.1l-.1 2.7v-2.2v2.3v-2.2v1.6l-.1-1.4v1.9v-2.4l-.2 1.9v-2v2.8v-2.1v1.8v-1.3v1.3l-.1-1.8v1.5v-2.1v2.5v-2.2v2.2l-.2-1.1v1v-2.4v2.8v-3.2v2.3v-.1l-.1 .6v-1.3v1.7v-2v2v-1.7v1.7l-.1-.7v.9v-2.5v2.8v-2.7v1.8l-.2-1.6v2.3l-.1-2.3v2.3v-2.5v1.8v-1.2l-.2 1.8v-1.6v1.9v-2.1v1.6l-.1-1.6v1.6v-2.3v2.5v-1.3h-.1v1.3v-1.6v1.9v-2.5l-.2 .4v1.8v-2.8v3.2v-1.5l-.1 1.2v-1.7v2v-2.3v2.5v-1.7l-.2 .6v-.4v.7v-1.4v1.7v-2.2v2.7v-2.1v1.8v-1.2l-.1 .9v-1.3v1.4v-1.6v1.8v-2.7v3.1v-1.9v1.5v-1.4v1.2v-1.2v.5l-.1-.6v1.6v-2.2v2.5v-2.9v2.5v-1.4v.8l-.2 .1v-1.7v2.8v-2.4l-.1 1.9v-2v2.3v-1.9v1.6v-1.3v1.2l-.2-1.1v.8v-1.3v2v-2v1.9l-.1-1.5v1.2v-1.4v1.8v-2.2v2.7v-2.7v1.8l-.1-1.4v2.1v-1.9v1.5v-1.5v1.5l-.2-1.7v2.3v-3.1v2.9l-.1-1.8v2.2v-2v1.6l-.2-1.9v2.1v-2.4v2.5v-2.2v1.8l-.1-1.2v.7v-1.2v2.1v-2.4v2.1v-1.8l-.1 1.8v-2.2v2.8v-2.5l-.2 2.3v-2.6v2.5v-1.5v.9v-.9l-.1 .8v-.6v.9v-1.2v2v-2.5v2.1v-1.9l-.2 1.8v-2.3v2.5v-2.5v2.5v-2v2l-.1-1.7v2v-1.9v1.8v-1.8v1.4v-.8l-.1 1.2v-2.2v2.2v-2.1v1.8v-1.5v1.2l-.2-.7v.6v-1.1v1.6v-1.7v1.9v-1.8v1.2v-1v.7l-.1-1v2.2v-1.9v1.7v-1.4v1.1v-1.1v1l-.2 .1v-1v1.3v-2.2v2.4v-2.2v2.2l-.1-.6v-1.6v2.2v-1.9v1.9v-1.6v1l-.1-.9v1v-1.4v2v-2.5v2.1l-.2-2.7v3.3v-2.7v2.2v-1.6v1.2v-.6l-.1 .9v-1.6v2.2v-2.1v1.6v-.5v.1l-.2-.1v.2v-2.2v2.7v-2.7v1.8l-.1-.4v1v-1.8v2.2v-1.7v1.1v-.5l-.1 .7v-1.6v1.7v-2.2l-.2 2.4v-1.8v.9l-.1-.4v1.3v-1.9v1.7v-1.7v1.7v-1.7l-.2 1.7v-2v2.5v-1.8v1.6l-.1-1.4v1.1v-2v2.2v-2.2v2.2v-1.5l-.1 1.9v-2.6v2.3v-2v1.7l-.2-1.1v1.4v-2.5v2.8v-2.2v1.6v-1l-.1 1.5v-1.8v2.1v-3v3v-2.1l-.2 1.8v-1.9v2v-1.7v1v-.6l-.1 .9v-.9v1.8v-2.5v2v-1.9v1.8v-.9l-.1 .9v-1.6v2.2v-2.8v2.2l-.2-1.3v1.6v-3.3v3.6v-2.5v2.5l-.1-2.5v2v-2.2v1.9l-.2 .2v-2.2v2.8l-.1-.5v-1.4v1.6v-2.5v2.9v-1.5l-.1 .2v-.2v1.2v-2v2.3v-2l-.2 2.5v-2.8v2.2v-1.8l-.1 1.6v-2.2v2.2v-1.3v1.3v-.9v.3v-.1v.1l-.2-.1v-.5v1.1v-1.6v2.3v-2v1.7l-.1-2v2.3v-2.2v2.2v-1.5v.6l-.1-.9v.8v-1v1.9v-1.8v1.2v-1.1l-.2 1.4v-1.5v2.5v-3.7l-.1 3v-2.2v2.6l-.2-3.4v3.3v-2v.2h-.1v1.3v-1.5v1.7v-1.8v1.9v-2.9v2.3l-.1-1.6v1.8v-2.1v2.7l-.2-1.8v2.1v-3v1.9v-.6v.6l-.1-.7v.7v-.9v1.5v-1.9v1.8v-1.8v1.8v-1.8v1l-.2-.7v2.1l-.1-2.5v2v-1.6v1.6v-1.3v.7l-.1 .2v-.9v1.5v-1.8v1.5l-.2-1.7v2v-2.2v1.6v-1.2l-.1 1.5v-1.2v1.3v-1.6v2.2v-2.6v1.6l-.2-.6v1v-2.5v3v-2.1l-.1 1.2v-1.5v2.2v-1.5l-.1 1.8v-2.2v2.1v-1.8v1.5v-1.1l-.2 .5v-.8v1.5v-2.3l-.1 1.6v-1.1v1.7v-2.4v2.5v-1.5v1.5l-.2-.1v-1.2v1.3v-2.8v2.7v-2.2l-.1 2.6v-2.1v2.1v-2.1v1.5v-1v.9v-.8v.6l-.1-.7v1.5v-2v2.4v-2.8v2.8l-.2-1.8v1.5v-2.5v2.4v-1.2v.3l-.1-.5v1.8v-1.8l-.2 1.5v-2.8v3.1v-2.1v1.2v-.9l-.1 .9v-1.5v1.8v-1.9v2.2v-1.2l-.1 .8v-.9v1.6v-2.2v2v-1.3l-.2 .8v-1.1v1.2v-1.5v2.1v-2.1v1.8v-1l-.1 1.3v-2.5v2.8v-1.8v.5l-.2-.2v.9v-1.6v1.7v-1.4v1.2v-.9l-.1 1.1v-1.6v1.8v-1.9v1l-.1-.9v1.5v-1.9v.7v-.4h-.2v2.5v-2.4v1.6v-1.6l-.1 1.9v-2.8l-.2 3.1-.1-2.5v2.2l-.1-1.1v1v-2.2v2.8v-1.3l-.2-.5v1.9v-2.6v1.9v-1.2v.6l-.1 .2v-1.1v1.9v-2l-.2 1.7v-1.3v1.8v-2.4v2.8l-.1-3.1v3v-1.6v1l-.1-.7v.5v-1.1v1.4v-1.9v1.2l-.2-.7v2v-2.2v1.8v-1.8v1.8v-1.6l-.1 1.9v-1.8v1.9v-1.4v1l-.2-1.5v1.9l-.1-2v2.2v-2.4v2.1l-.1-2.7v2.7v-1.3l-.2 1v-1v1.1v-2.5v2.4v-2.1l-.1 2.7v-2.4v2.7v-1.9v1l-.2-.3v.3v-.6v.7v-1.6v2.2l-.1-1.7v1.7v-2l-.1 1.7v-2v2.3v-2l-.2 1.7v-2.3v3.2v-2.2v1.5l-.1-1.8v1.9v-1.6v1.5l-.2-1.5v1.5v-1.6l-.1 1.7v-2.3v2.8v-2.7v2.1l-.1-1.9v1.9v-2.4v3v-2.5l-.2 1.9v-1.5v1.9v-2.9v2.3l-.1 .2v-1.9v1.9v-.8l-.2 .9v-2.5v2.1v-.5l-.1 .5v-1.6v1.9v-1.5v.9l-.1-.9v1.6v-1.7v1.3v-1.3l-.2 .1v2.1v-2.2v.7l-.1-.6v1v-1.4v2.3v-1.9v1.5l-.2-1.5v2.4v-2.1v2.1v-1.7v1.1v-.6l-.1 .3v-1.2v1.3v-2.2v2.2l-.1-1.6v2.2l-.2-2.2v2.8v-3.7v1.6v-.7l-.1 .4v-.5v2.5v-2v1.8l-.2-1.8v1.8v-2.2v1.9v-1l-.1 1v-2.3v2.5v-1.4v1.2v-1v1l-.1-1.2v1.7v-2.5v2.2v-1.7l-.2 1.5v-2.2l-.1 2.4v-1.7v1.4v-1.2v.6l-.2-.2v2.7v-3.4v2.1l-.1-1.1v1.2v-1.8v2.1v-2.2v1.3l-.1-1.5v2.2v-2.2v1.8v-.9v.9l-.2-1v1.4v-1.6v1.4l-.1-.9v.9v-1.7v1.9v-2.2v1.5l-.2-1.5v2.4v-2.2v1.5h-.1v-1.1v2.2v-2v1.2l-.1-1.1v.9v-1.6v1.9v-1v.6v-.6l-.2 .6v-.8v1.3v-1.9v1.2h-.1v-.9v2.1v-1.8h-.2v1.3v-2.2l-.1 2.2v-1.7v2.8v-3.4v2.3l-.1-1.9v2.2v-2v1.9v-1.5v1.1v-1.1l-.2 1.3v-1.3v1.9v-1.3v.7v-.4l-.1 .3v-.9v1.3v-1.4l-.2 1.3v-1.3v1.4v-1.4l-.1 1.7v-2.3v1.7l-.1-2.2v2.8v-1.9v1.5l-.2-.2v-1.9v3v-2.2l-.1 .9v-.8v1v-1.6l-.2 .3v1.8v-2.1l-.1 1.8v-1.3v1.7v-1.3l-.1 .7v-1.9v2.4v-1.9v1.7l-.2-2.2v2.2v-2l-.1-.2v2.2l-.2-2v2.2l-.1-.9v.9v-1.6v1.3v-.7l-.1 1v-2.2v2l-.2-.1v-1.3v1.4v-1.6l-.1 1.8v-1.8v1.2l-.2-.9v1.9v-1.9l-.1 1.5v-.9v1.3v-2.2v2.1l-.1 .4v-2v1.4v-1.1v1.1l-.2 .2v-1.8v2.2v-1.6l-.1 .3v.9v-1.6v1.9v-.9l-.2 .6v-1.6v1.7l-.1-2.6v3.1v-1.5v1.2v-1.2l-.1 .3v1.6v-1.6v.4h-.2v-.6v1.2v-2.2l-.1 3.1v-2.5l-.2 1.6v-1.9v1.5v-.8l-.1 .2v.9v-1.5v2.2l-.1-1.3v1.5v-2.1v1v-.6l-.2 1.1v-3.1v3.8v-2.1l-.1 1.4v-1.5v1.9v-1.5v1.4l-.2-1.9v1.7l-.1-2.5v2.8v-1.6l-.1 2.1v-2v2.1v-2.9v2.5v-.9h-.2v.4v-1.9v2.8l-.1-2.2v2.2v-2.1l-.2 1.4v-1.9v2l-.1-.9v1.1v-2v1.1v-.9v.7l-.1-.4v1.3v-2.9v2.9v-1.3l-.2 1.3v-2.3v2.2v-.8l-.1 1.2v-1.9l-.2 2.3v-2.9v2.5l-.1 .2v-2.3v2.8v-2.6l-.1 2.6v-2l-.2 2.2v-2.8v1.9l-.1-1.8v2v-1.8l-.2 2v-2v2l-.1-1.1v.6v-1.7v1.7v-.8h-.1v1.2v-1.8l-.2 1.9v-1.9l-.1 1.8v-2.2l-.2 1.8v-1.4v1.8h-.1v-1.2v1.8v-2.5v2.2v-2.2v1.2v-1.2v1.2l-.1-1.1v2.1v-2.7l-.2 2.5v-2l-.1 .4v1.9v-2.3v1.9v-1l-.2 .9v-1.5v1.9v-2.1v.9l-.1-.9v1.8l-.1-.9v.8v-2.4v2.4v-1.1l-.2 .3v1.3v-2v1v-.3l-.1 .3v-1.5v1.4v-.2l-.2 .3v-1.5v1.2v-.4v.3l-.1-.2v.6v-1v.9v-.9l-.1 .6v-1.5l-.2 1.3v-.9l-.1 .8v-.3v1v-1.8l-.2 1.5v-1.3v1.6l-.1-2.6v2.3v-1.3v1v-.3l-.1 .2v-.5v1.1v-1.5l-.2 1.3v-1.9v.9l-.1-.3v-.9v2.8l-.2-2.3v1.1l-.1-1v1.8v-1.4v.8l-.1-1.1v1.4v-1.5l-.2 .7v-1l-.1 .6v-.3v.9l-.2-1.5v1.8v-2.1v2.5v-1.6v.9l-.1 .1v-1.7v2.2v-3.7l-.1 3.8v-3.4v2.1v-1.2l-.2 1.3-.1-2v2v-1.3l-.2 1.3v-1.6v1.8v-1.9l-.1 1.3v-1.6v2v-1.3l-.1 1.3v-2.5l-.2 3v-2.7v1.7v-.9l-.1 .6v-.9v1.6l-.2-2.7v2.5l-.1-2.7v2.2v-.8v.8v-.6v.6l-.1-.3v-1.1v2.4l-.2-2.4v2.4l-.1-1.6v1.1l-.2-1.3v.9l-.1-1.8v1.2v-1.2v1.1v-1.1l-.1 .5v1.6v-2.4l-.2 1.7v-1.2v1.5l-.1-1.4v1.1v-1.7l-.2 2.3v-1.5v.9v-.6v.4l-.1-.6v.8v-1.9l-.1 2.2v-1.8v1.3v-.4v.3l-.2-.3v1.3v-1.5l-.1 1.2v-2.6v2.5l-.2-1.8v2.3v-1.4l-.1 .1v.6v-2.2v3.2v-1.1l-.1 1.1-.2-2.3v1.9v-.7v.7l-.1-.3v-.7v.9l-.2-1.1v1.5l-.1-1.5v1.2v-.7v.6l-.1-.2v.3v-.9l-.2 .3v-.1v1.3v-1.3v1.1l-.1-.8v.7v-.9v1.3v-.1l-.2 .1v-.8v1.6v-1.1l-.1 .5v-.5v2v-2.8l-.1 1.9v-1.6l-.2 .7v-.7v1.4l-.1-.6v.9l-.2-2v2.2l-.1-.9v.7v-1.2v1.1v-.6v.4l-.2-.3v-1.3v2.2v-1.3l-.1 1.8-.1-2v1.7v-.6v.3l-.2-.2v.2v-.9l-.1 1.3v-1.6v1.5l-.2-.3v-1.1v2.1l-.1-.2v-1.1l-.1 1.1v-1.4v1.7v-.4l-.2 .4v-2v2v-1.4l-.1 1.9v-1.2v1l-.1-1.3v1.3v-1.4l-.2 .3v-.3v1v-1.2v.8v-.8l-.1 .3v.9v-.6v.6l-.2-.7v1.9v-2.4l-.1 1.9v-1.6v.9l-.2-.4v1.1l-.1-2.3v2l-.1-1.9v1.5l-.2 .6v-1v.1l-.1-.4v1.1l-.1-1.6v1.6v-.4l-.2 .1v-2.2v1.2l-.1-.6v1.3v-.8l-.2 1-.1-2.2v2.5v-2.2v1.2l-.2-1.4v1.7l-.1-.3v-1.4l-.1 1.5v-1.6v.7l-.2 .3v-.9v.2l-.1-.2v1.4v-1.2l-.1 .7-.2-1.6-.1 1.3v-1.4h-.2v1.6l-.1-2.5v2.8v-1.8l-.2 .7v-.7v.6h-.1v.1v-1v.7l-.1-.8-.2 .5-.1-.7v.9l-.2-1.2v1.3l-.1-2.2v1.9v-1.1l-.1 1.6v-1.3v1l-.2-1.2-.1 1.3v-2l-.2 1.3v-1.5l-.1-.3v2.1l-.1-1.9v.7l-.2 .3v-1.7v1.9l-.1-.3v.9l-.2-2.7v2.4h-.1v-.5v.6l-.1-1v1.4v-1.6l-.2 1.4v-1.5v1.2l-.1 .1v-1.6v2.6l-.2-3.5-.1 .4v2.4v-1.8v1.7h-.1v-1.8l-.2 1.2v-2.1h-.1v-.4v3.6l-.2-1.9v1.5l-.1-1.3v.7l-.1-.7v.7v-1.9v1.8l-.2-.3v.4l-.1-1.3v.9l-.2 .3v-1.2v1.9l-.1-2.1v2l-.1-2v1.7l-.2-.6v.3v-1.8v.9h-.1v-.8v1.5l-.2-.4v1.2v-.9l-.1 .6v-1.2l-.1 .3v.7l-.2-2v2.5v-1.5l-.1 .4v-.4l-.2 .9v-.5v1.1v-1.1h-.1v.3l-.1-.7v1.3v-.7v.6l-.2-.8v.9l-.1-1.8v1.7l-.2-1.4-.1 .5v-.8l-.3 1.5v-1l-.1 1.7-.2-2.6-.1 1.5-.1 .1v-.6v.8l-.2-.9v1.3l-.4-2.3v2.2l-.1-1.1-.2 .5v-1.6v2l-.1-2v2.2h-.2v-.9l-.1 .6v-.9v1.2l-.1-1.4v1.4l-.3-1.7v1.4l-.2-1.7v1.2l-.1-.1v-.6v1.8l-.1-1.7v1.4l-.2-.8-.1 .6v-.4v.3l-.2-.3v.4l-.1-.6v.6l-.1-.4v1v-1.5l-.3 .9v-.3v.8l-.2-.5v.9v-1.6l-.1 1.2v-.3l-.1 .1v-1.5l-.2 2.2v-1.3l-.1 .9-.3-1v1.6l-.1-1.9-.2 .3v1.1l-.1-1.6-.2 .2v1.2h-.1l-.1-2.1-.2 2.1v-.8l-.1 .8v-.6h-.2l-.1 .6v-1.4l-.1 1.9-.2-1.1v.6l-.1-.8-.2 .8v-1.5l-.1-.2v1.5v-.6l-.1 .3v-.9l-.2 1.1-.1-.2v-.7l-.2 .6v-.9l-.1 .7-.1-1.5-.2 1.1-.1-1.5v.6" fill="none" stroke="#f69" stroke-width=".2"/>
<g fill="none" stroke="#3e9ade" stroke-width=".2">
<path d="M176.7 79.6h.9M176.9 79.3l.6 .6M177.2 79v1M177.5 79.3l-.6 .6M182.4 77.8h1M182.7 77.5l.5 .6M183 77.2v1M183.2 77.5l-.5 .6M184.9 77.1h1M185.2 76.8l.6 .6M185.5 76.5v1M185.8 76.8l-.6 .6"/>
<path d="M130.7 87.4h1M131 87.1l.6 .6M131.3 86.8v1M131.6 87.1l-.6 .6M141.5 87.7h1M141.8 87.4l.6 .6M142.1 87.1v1M142.4 87.4l-.6 .6M158 87.7h1M158.3 87.4l.6 .6M158.6 87.1v1M158.9 87.4l-.6 .6"/>
</g>
<path d="M113.9 55.9h75.6l-.1 .1h-75.5v48.4z" fill-rule="evenodd" fill="#a6a6a6"/>
<path d="M113.9 104.4h75.5v-48.4l.1-.1v48.5z" fill-rule="evenodd" fill="#f2f2f2"/>
<path d="M113.9 56.2h75.3v48h-75.3" fill="none" stroke="#fff" stroke-width=".29"/>
<path d="M113.9 56h75.5l-.2 .2h-75.3v48.2z" fill-rule="evenodd" fill="#f2f2f2"/>
<path d="M113.9 104.2h75.3v-48l.2-.2v48.4h-75.5z" fill-rule="evenodd" fill="#a6a6a6"/>
<path d="M113.2 55.1h78.3v50h-78.3zM113.5 55.9l.4-.4v49.2l-.4-.3h77.6l-.4 .3v-49.2l.4 .4z" fill="#000"/>
<g font-size="4.9">
<text x="19" y="27">TYPICAL PERFORMANCE CHARACTERISTICS</text>
<text x="19" y="126.6">EMI TEST CIRCUIT</text>
</g>
<text font-size="4.2" x="130.1" y="27">(continued)</text>
<text font-size="4" x="101.2" y="156.5">MPM3612-33</text>
<g font-size="3.9">
<text x="53.4" y="16.3">MPM3612-33 – 22V, 1A, STEP-DOWN MODULE WITH 5µA I</text>
<text x="163.2" y="16.3">IN LGA PACKAGE</text>
<text x="19" y="32.7">Performance waveforms are tested on the evaluation board, V</text>
<text x="140.7" y="32.7">= 12V, V</text>
<text x="163.3" y="32.7">= 3.3V, T</text>
<text x="183.3" y="32.7">= 25°C,</text>
<text x="19" y="37.2">unless otherwise noted.</text>
<text x="24.5" y="45.9">Conducted Emission, EN55022 Class B</text>
<text x="114.5" y="45.9">Radiated Emission, EN55022 Class B</text>
</g>
<text font-size="3.5" x="193" y="264.6">11</text>
<g font-size="3.2">
<text x="24.5" y="49.7">MPM3612-33, V</text>
<text x="24.5" y="53.3">input PI filter: 8.8µF, 2.2µF, 8.8µF, 2.2µH</text>
<text x="52.8" y="49.7">= 3.3V,</text>
<text x="114.5" y="49.7">MPM3612-33, V</text>
<text x="114.5" y="53.3">input PI filter: 8.8µF, 2.2µF, 8.8µF, 2.2µH</text>
<text x="142.8" y="49.7">= 3.3V,</text>
</g>
<g font-size="2.8">
<text x="19" y="264.6">MPM3612-33 Rev. 1.0</text>
<text x="19" y="267.9">9/15/2023</text>
<text x="45.4" y="267.9">MPS Proprietary Information. Patent Protected. Unauthorized Photocopy and Duplication Prohibited.</text>
<text x="94.6" y="264.6">MonolithicPower.com</text>
<text x="86.4" y="271.2">© 2023 MPS. All Rights Reserved.</text>
</g>
<g font-size="2.7">
<text x="30.3" y="131.5">V</text>
<text x="34.7" y="131.5">=</text>
<text x="30.2" y="134.4">12V</text>
<text x="92.1" y="135.4">2</text>
<text x="98.1" y="136.5">VIN</text>
<text x="45.6" y="139">2.2μH</text>
<text x="61.9" y="139">2.2μH</text>
<text x="79.6" y="143.5">100kΩ</text>
<text x="82.9" y="140.5">R4</text>
<text x="29.7" y="148.2">C</text>
<text x="47.3" y="148.2">C</text>
<text x="69.6" y="148.2">C1</text>
<text x="132.3" y="148.6">4, 5</text>
<text x="183.6" y="147.8">3.3V/1A</text>
<text x="184.5" y="144.4">V</text>
<text x="29.2" y="152.4">8.8µF</text>
<text x="47.2" y="152.8">8.8µF</text>
<text x="69.1" y="152.8">20µF</text>
<text x="93" y="150.3">1</text>
<text x="97.9" y="152.1">EN</text>
<text x="120.3" y="150.8">VOUT</text>
<text x="82.9" y="161.6">R3</text>
<text x="86.5" y="157">3.3V</text>
<text x="160.7" y="160.1">R1</text>
<text x="182.1" y="161.8">22µF</text>
<text x="183.5" y="158.9">C2</text>
<text x="79" y="164.5">100kΩ</text>
<text x="93.3" y="165.4">7</text>
<text x="98.2" y="167.8">PG</text>
<text x="160.2" y="163.5">10Ω</text>
<text x="93.3" y="172.4">8</text>
<text x="116.9" y="171.2">VOUT_S</text>
<text x="132" y="169.1">6</text>
<text x="97.9" y="174.9">VCC</text>
<text x="104.1" y="177.5">GND</text>
<text x="112.9" y="177.4">EP</text>
<text x="107.2" y="181.8">3</text>
</g>
<g font-size="2.5">
<text x="160.2" y="16.7">Q</text>
<text x="136.7" y="33.1">IN</text>
<text x="156.6" y="33.1">OUT</text>
<text x="180.1" y="33.1">A</text>
</g>
<g font-size="2.1">
<text x="47.4" y="49.9">OUT</text>
<text x="137.5" y="49.9">OUT</text>
</g>
<g font-size="1.9">
<text x="32.1" y="131.9">IN</text>
<text x="31.7" y="148.6">IN1</text>
<text x="49.3" y="148.6">IN2</text>
<text x="186.4" y="144.8">OUT</text>
</g>
<g font-size="1.5">
<text x="26.5" y="83.6" transform="rotate(-90 26.5 83.6)">Level in dBµV</text>
<text x="116.5" y="84.2" transform="rotate(-90 116.5 84.2)">Level in dBµV/m</text>
</g>
</svg>
